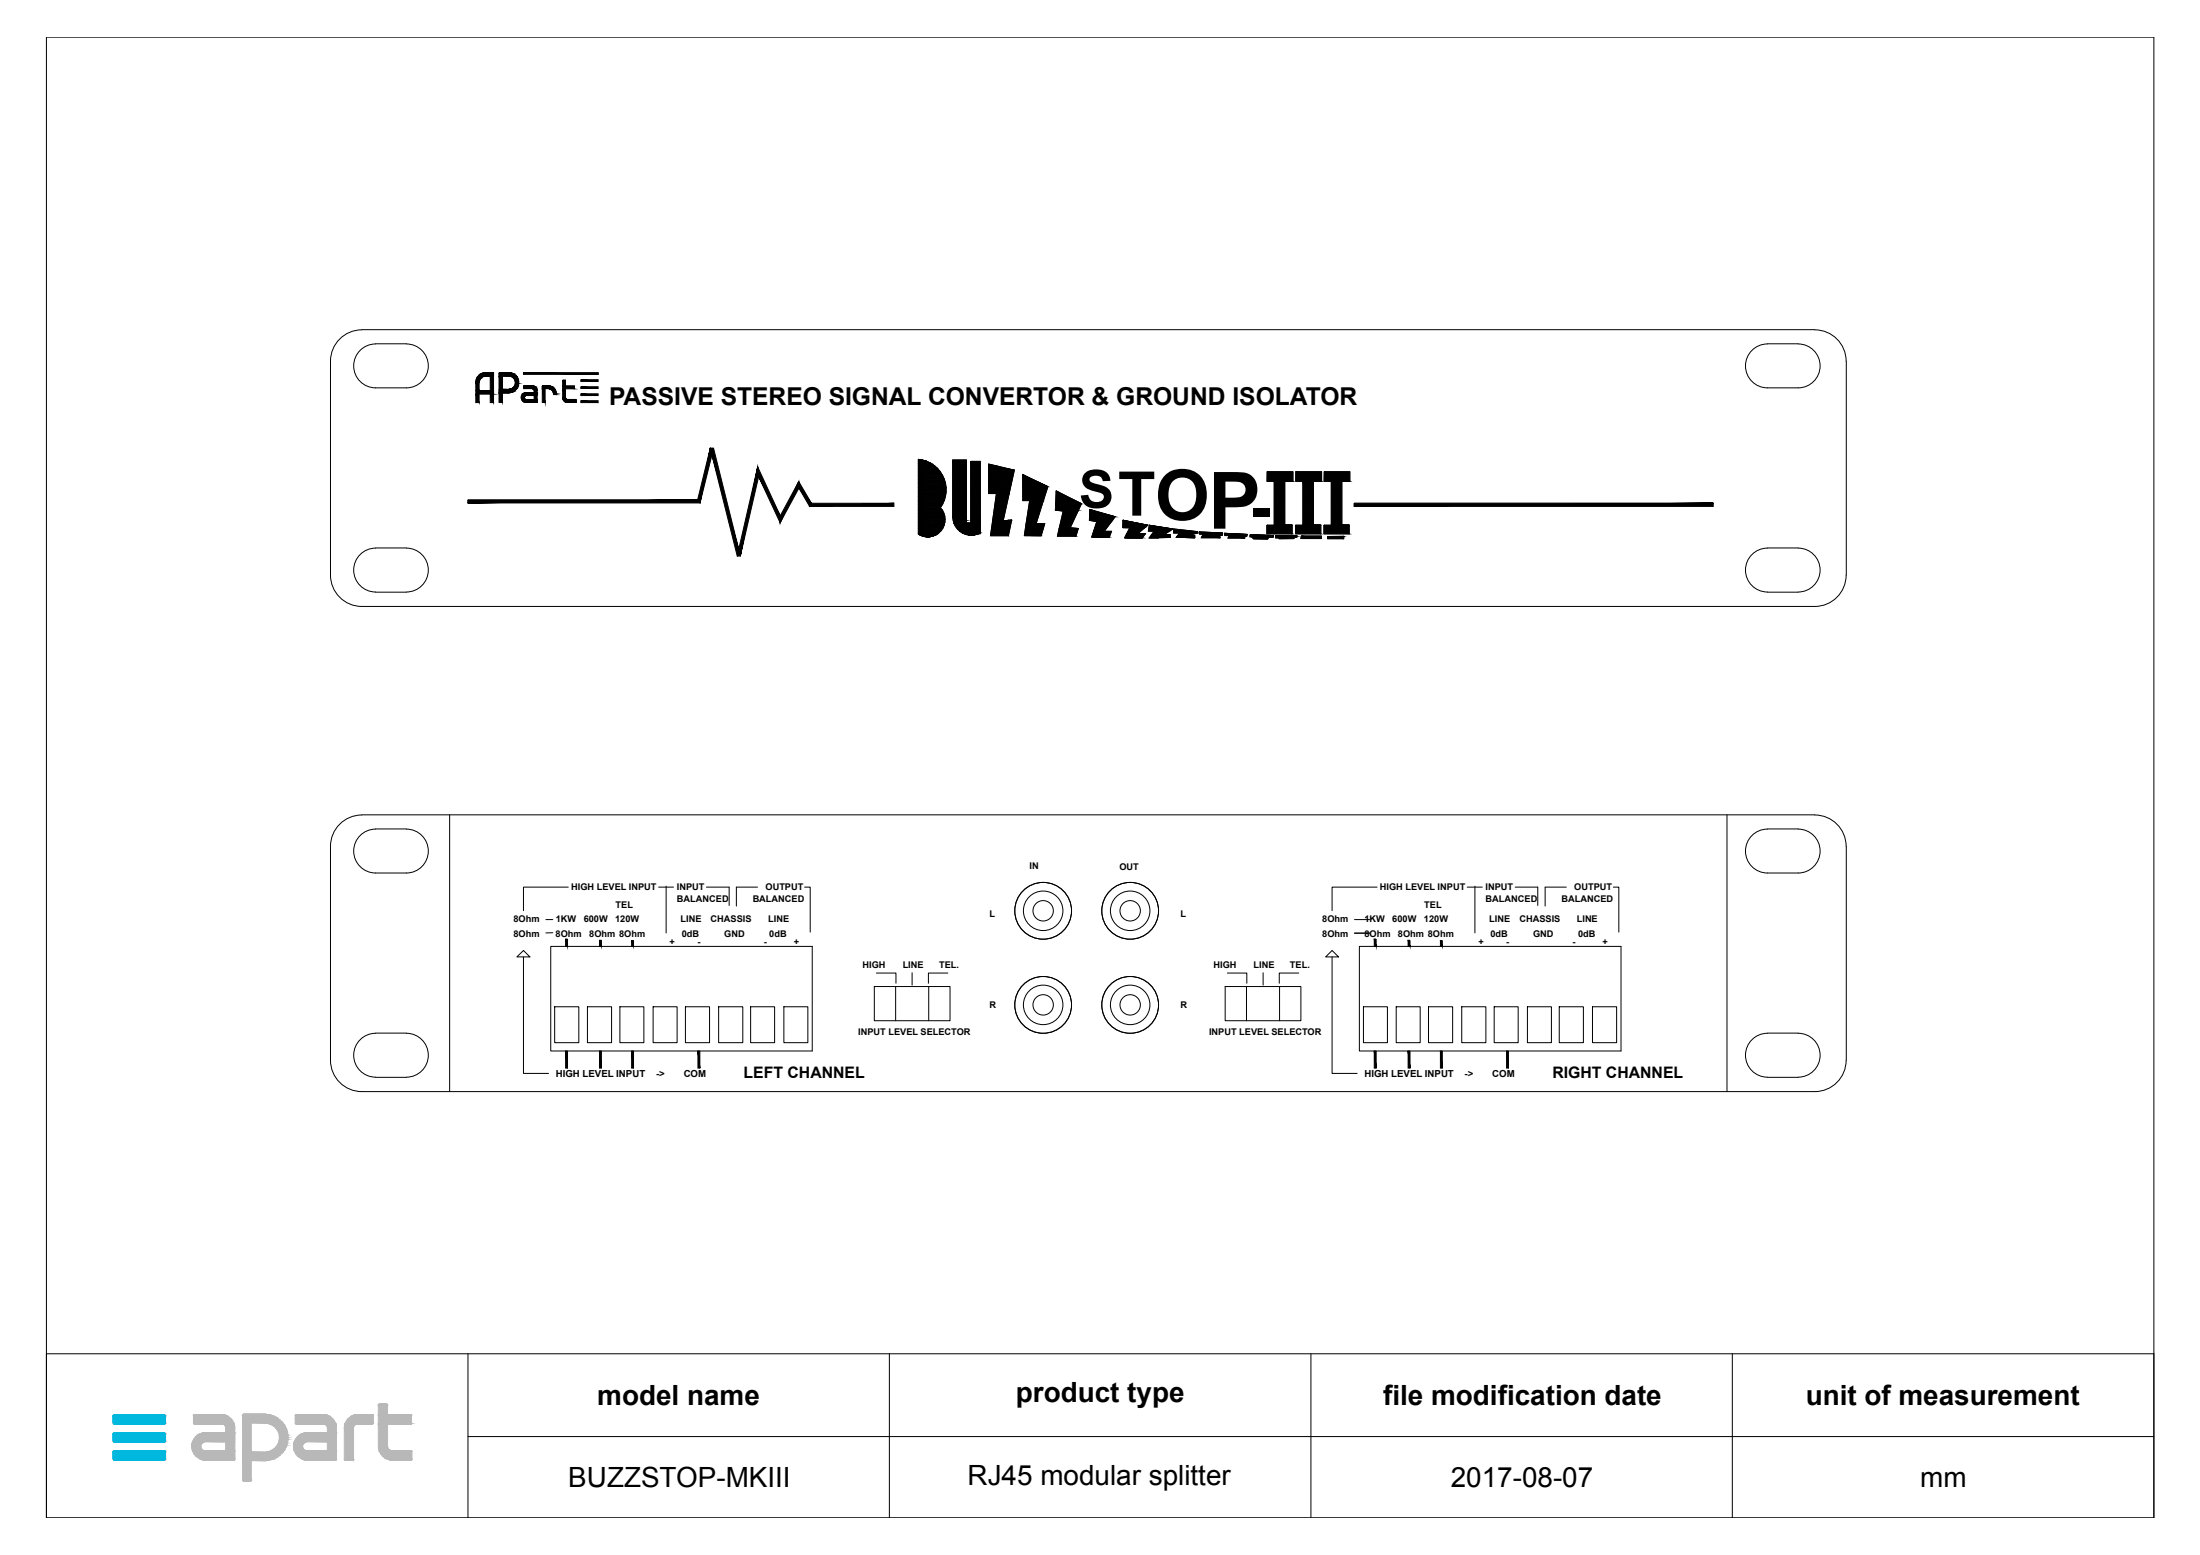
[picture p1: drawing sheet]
<svg xmlns="http://www.w3.org/2000/svg" width="297mm" height="210mm" viewBox="0 0 297 210" stroke-linecap="round" stroke-linejoin="round" font-family="sans-serif">
<g fill="none" stroke="#000" stroke-width=".14">
<path d="M6.3 5h284.5v199.9h-284.5zM48.9 44.5a4.2 4.2 0 0 0-4.3 4.3v28.8a4.2 4.2 0 0 0 4.3 4.3h196.1a4.2 4.2 0 0 0 4.3-4.3v-28.8a4.3 4.3 0 0 0-4.3-4.3M48.9 44.5h196.1M48.9 47.1l.5-.4 1.3-.3h4.2a2.96 2.96 0 0 1 2.9 3 2.96 2.96 0 0 1-2.9 3h-4.2a2.96 2.96 0 0 1-2.8-2 2.96 2.96 0 0 1 1-3.3zM236.8 47.1l.5-.4 1.3-.3h4.2a2.96 2.96 0 0 1 2.9 3 2.96 2.96 0 0 1-2.9 3h-4.2a2.96 2.96 0 0 1-2.8-2 2.96 2.96 0 0 1 1-3.3zM50.7 74a2.97 2.97 0 0 0-2.9 3 2.97 2.97 0 0 0 2.9 2.9h4.2a2.96 2.96 0 0 0 2.9-2.9 2.96 2.96 0 0 0-2.9-3M50.7 74h4.2M127 68.5a2.33 2.33 0 0 1 .1 3.1 2.33 2.33 0 0 1-3.1 .5M127 68.5a4.1 4.1 0 0 0-3-6.5v10.1M128.6 69.8v-7.7h1.9v8.5h.6v-8.3h1.3v9.6a2.49 2.49 0 0 1-3.7-2.1M133.5 62.6l3.5 .9-1.6 6.8 1.2-.1-.5 2.1h-2.4l.8-5.7h-1zM138.1 64.1l3.4 1.6-1.6 5h1.2l-.5 1.6h-2.3l.7-4.7h-.9z"/>
<path d="M142.6 66.3l3.4 1.7-1.5 3.3h1.1l-.3 1.1h-2.5l.8-3.4-1.1-.1zM147.1 68.8l3.5 1-1.5 1.9h1l-.3 .8h-2.4l.7-2.1-1-.2zM151.6 70.2l3.4 .7-1.3 1.1h.9l-.4 .6h-2.3l.7-1.4h-1zM155.2 70.9l3.2 .5-1.2 .8h.8v.3l-2.8 .1 .6-.9h-.8zM158.5 71.4l3.2 .4v.2l-1.2 .3h.8v.3l-2.5-.1 .5-.5h-.8zM161.9 71.8l3.2 .2v.2l-.9 .1 .5 .1v.2h-2.5l.3-.5h-.6zM165.3 72l3.1 .1-.1 .3h-.2v.2h-2.3l.1-.3h-.5zM168.8 72.2l3.1 .1v.2h-.6l-.1 .3-2-.1-.2-.2h-.2zM171.1 63.7h3.5v1.3h-1.1v5.9h1v1.2h-3.4v-1.2h.9v-5.9h-.9zM172.3 72.3h2.8v.2l-.4 .1v.1h-2v-.1h-.5zM175 63.7h3.4v1.3h-1.1v5.9h1v1.2h-3.4v-1.2h1v-5.9h-1zM175.7 72.4h2.7v.3h-2.8z"/>
<path d="M178.8 63.7h3.4v1.3h-1v5.9h1v1.2h-3.4v-1.2h.9v-5.9h-.9zM179.2 72.4h2.2v.3h-2.2zM238.6 74a2.97 2.97 0 0 0-2.9 3 2.97 2.97 0 0 0 2.9 2.9h4.2a2.96 2.96 0 0 0 2.9-2.9 2.96 2.96 0 0 0-2.9-3M238.6 74h4.2M46.1 111a4.4 4.4 0 0 1 2.8-1h196.1a4.3 4.3 0 0 1 4.3 4.2v28.9a4.2 4.2 0 0 1-4.3 4.3h-196.1a4.2 4.2 0 0 1-4.3-4.3v-28.9a4.2 4.2 0 0 1 1.5-3.2zM50.7 111.9a2.96 2.96 0 0 0-2.9 3 2.96 2.96 0 0 0 2.9 2.9h4.2a2.96 2.96 0 0 0 2.9-2.9 2.96 2.96 0 0 0-2.9-3M50.7 111.9h4.2M60.7 110v37.4M76.7 119.7h-6v3.2M88.9 119.7h2M89.9 119.6v6.3M95.4 119.7h3v2.5"/>
<path d="M102.3 119.7h-2.9v2.6M108.6 119.7h.8v6.1M185.9 119.7h-6v3.2M198.1 119.7h2M199.1 119.6v6.3M204.6 119.7h3v2.5M211.5 119.7h-2.9v2.6M217.8 119.7h.8v6.1M233.2 110v37.4M238.6 111.9a2.96 2.96 0 0 0-2.9 3 2.96 2.96 0 0 0 2.9 2.9h4.2a2.96 2.96 0 0 0 2.9-2.9 2.96 2.96 0 0 0-2.9-3M238.6 111.9h4.2M50.7 139.5a2.97 2.97 0 0 0-2.9 3 2.97 2.97 0 0 0 2.9 2.9h4.2a2.96 2.96 0 0 0 2.9-3 2.96 2.96 0 0 0-2.9-2.9"/>
<path d="M50.7 139.5h4.2M69.8 129.2l.9-.9 .8 .9zM70.7 129.2v15.7h3.4M73.7 124.1h.9M74.4 127.8h35.3v14.1h-35.3zM74.6 125.9h-.9M74.9 135.9h3.2v4.8h-3.2zM79.3 135.9h3.3v4.8h-3.3zM83.7 135.9h3.2v4.8h-3.2zM88.2 135.9h3.2v4.8h-3.2zM92.5 135.9h3.3v4.8h-3.3zM97 135.9h3.3v4.8h-3.3z"/>
<path d="M101.3 135.9h3.3v4.8h-3.3zM105.8 135.9h3.3v4.8h-3.3zM118 133.2h10.3v4.6h-10.3zM118.3 131.3h2.7v1.4M120.9 133.2v4.6M123.2 131.3v1.7M125.4 133.2v4.6M128 131.3h-2.6v1.4M165.4 133.2h10.2v4.6h-10.2zM165.7 131.3h2.6v1.4M168.3 133.2v4.6M170.5 131.3v1.7"/>
<path d="M172.8 133.2v4.6M175.3 131.3h-2.6v1.4M179 129.2l.9-.9 .8 .9zM179.9 129.2v15.7h3.3M182.9 124.1h2M182.9 126h2M183.5 127.8h35.4v14.1h-35.4zM184.1 135.9h3.2v4.8h-3.2zM188.5 135.9h3.3v4.8h-3.3zM192.9 135.9h3.2v4.8h-3.2zM197.4 135.9h3.2v4.8h-3.2zM201.7 135.9h3.3v4.8h-3.3z"/>
<path d="M206.2 135.9h3.3v4.8h-3.3zM210.5 135.9h3.3v4.8h-3.3zM215 135.9h3.3v4.8h-3.3zM238.6 139.5a2.97 2.97 0 0 0-2.9 3 2.97 2.97 0 0 0 2.9 2.9h4.2a2.96 2.96 0 0 0 2.9-3 2.96 2.96 0 0 0-2.9-2.9M238.6 139.5h4.2M6.3 182.7h284.5v22.2h-284.5zM63.2 193.9h227.6M63.2 182.7v22.2M120.1 182.7v22.2M177 182.7v22.2M233.9 182.7v22.2"/>
<circle cx="140.8" cy="135.6" r="3.8"/>
<circle cx="140.8" cy="122.9" r="3.8"/>
<circle cx="140.8" cy="122.9" r="2.67"/>
<circle cx="140.8" cy="135.6" r="2.67"/>
<circle cx="140.8" cy="135.6" r="1.38"/>
<circle cx="140.8" cy="122.9" r="1.38"/>
<circle cx="152.6" cy="135.6" r="3.8"/>
<circle cx="152.6" cy="122.9" r="3.8"/>
<circle cx="152.6" cy="122.9" r="2.67"/>
<circle cx="152.6" cy="135.6" r="2.67"/>
<circle cx="152.6" cy="135.6" r="1.38"/>
<circle cx="152.6" cy="122.9" r="1.38"/>
</g>
<g fill="#000" stroke="#000" stroke-width=".14">
<path d="M64.2 51.5h.5zM64.2 51.5l.5 .1zM64.2 51.6l.5 .1h-.5zM64.2 51.6h.5v.1zM64.2 51.7l.5 1h-.5zM64.2 51.7h.5v1zM64.2 52.7l2.4 .5h-2.4zM64.2 52.7h2.4v.5zM64.2 53.2l.5 1.1h-.5zM64.2 53.2h.5v1.1zM64.3 51.4h.4zM64.3 51.4l.4 .1h-.5z"/>
<path d="M64.3 51.4h.4v.1zM64.3 51.3l.4 .1h-.4zM64.3 51.3h.5l-.1 .1zM64.3 51.2l.5 .1zM64.3 51.3h.5zM64.3 51.2h.5zM64.3 51.1l.5 .1zM64.3 51.1h.6zM64.4 51.1h.5zM64.4 51h.5zM64.4 51h.6zM64.4 51l.5 .1z"/>
<path d="M64.5 50.9h.6zM64.5 50.9l.5 .1zM64.5 50.9h.7zM64.5 50.8h.8zM64.5 50.8h.9zM64.5 50.8l.7 .1zM64.6 50.8h.9zM64.6 50.8h1zM64.6 50.8h1.3zM64.6 50.8h1.6zM64.6 50.7l2 .1h-2zM64.6 50.7l2 .1z"/>
<path d="M64.7 50.6l1.9 .1h-2zM64.7 50.6h1.9v.1zM64.7 50.6l.1-.1 1.8 .1zM64.8 50.5h1.8v.1zM64.8 50.5h1.8zM64.9 50.5h1.7zM65 50.4l1.6 .1zM65 50.4h1.6zM65.2 50.4h1.4zM65.3 50.3l1.3 .1zM65.3 50.3h1.3zM65.4 50.3h1.2z"/>
<path d="M65.6 50.3h1zM66.2 50.8l.4 1.9h-.4zM66.2 50.8h.4v1.9zM66.2 53.2l.4 1.1h-.4zM66.2 53.2h.4v1.1zM67.4 50.3h1.4zM67.4 50.3h1.6zM67.4 50.3l1.7 .1zM67.4 50.4h1.8zM67.4 50.4h1.9zM67.4 50.4l2.1 .1h-2.1zM67.4 50.4h1.9l.2 .1z"/>
<path d="M67.4 50.5l2.1 .1zM67.4 50.6l2.2 .1h-2.2zM67.4 50.6h2.1l.1 .1zM67.4 50.7l2.3 .1zM67.4 50.8l.4 1.7h-.4zM67.4 50.8h.4v1.7zM67.4 52.5l2.2 .1zM67.4 52.5h2.3zM67.4 52.6l2.1 .1h-2.1zM67.4 52.6h2.2l-.1 .1zM67.4 52.7l2.1 .1h-2.1zM67.4 52.7h2.1v.1z"/>
<path d="M67.4 52.8l1.9 .1zM67.4 52.8h2.1zM67.4 52.9h1.8zM67.4 52.9h1.9zM67.4 52.9h1.7zM67.4 52.9l1.6 .1zM67.4 53h1.4zM67.4 53h1.6zM67.4 53h1.3zM67.4 53l.4 1.3h-.4zM67.4 53h.4v1.3zM68.7 50.8h1z"/>
<path d="M68.8 50.8h.9zM68.7 52.5h1zM68.8 52.5h.9zM68.9 50.8h.8zM68.9 52.5h.8zM69 50.8h.8zM69 52.5h.7zM69 50.8l.8 .1zM69.1 50.9h.7zM69.1 52.4h.7zM69.2 50.9h.6zM69.2 52.4h.6z"/>
<path d="M69.2 50.9l.7 .1zM69.3 51h.6zM69.3 52.4h.6zM69.3 52.3l.6 .1zM69.3 52.3h.6zM69.3 51l.6 .1zM69.4 51.1h.5zM69.4 52.2h.5zM69.4 51.1l.5 .1zM69.4 51.2h.6zM69.5 51.2l.5 .1zM69.5 51.3h.5z"/>
<path d="M69.5 52.1h.5zM69.5 52.1l.4 .1h-.5zM69.5 52.1h.5l-.1 .1zM69.5 51.3l.5 .1h-.5zM69.5 51.3h.5v.1zM69.5 52l.5 .1h-.5zM69.5 52l.5 .1zM69.5 51.4h.5zM69.5 51.4l.5 .1zM69.5 51.9h.5zM69.5 51.9l.5 .1zM69.6 51.5h.4z"/>
<path d="M69.6 51.5l.4 .1zM69.6 51.8h.4zM69.6 51.8l.4 .1h-.5zM69.6 51.8h.4v.1zM69.6 51.6l.4 .1h-.4zM69.6 51.6h.4v.1zM69.6 51.7l.4 .1h-.4zM69.6 51.7h.4v.1zM70.4 53.6h.4zM70.4 53.6l.4 .1zM70.4 53.7h.4zM70.4 53.7l.4 .1z"/>
<path d="M70.4 53.5h.4zM70.4 53.5l.4 .1zM70.4 53.8h.4zM70.4 53.8l.4 .1zM70.4 53.4h.5zM70.4 53.4h.6zM70.4 53.4l.4 .1zM70.4 53.9h.4zM70.4 53.9h.5zM70.4 53.4h.7zM70.4 53.9h.6zM70.4 53.9l2.1 .1z"/>
<path d="M70.5 53.3l2 .1zM70.5 54h2zM70.5 53.3h2zM70.5 54l2 .1zM70.5 54.1h2zM70.6 53.2l1.9 .1h-2zM70.6 53.2l1.9 .1zM70.6 54.1l1.9 .1zM70.6 53.2h1.9zM70.6 54.2h1.9zM70.7 53.1l1.8 .1zM70.7 50.3l10.1 .2h-10.1z"/>
<path d="M70.7 50.3h10.1v.2zM70.7 54.2h1.8zM70.7 52.1h1.3zM70.7 52.1h1.4zM70.7 52.1l1.5 .1zM70.7 52.2h1.5zM70.7 52.2h1.6zM70.7 52.2l1.6 .1zM70.7 52.3h1.7zM70.7 52.3l1.7 .1zM70.7 52.4h1.7zM70.7 52.4l1.8 .1z"/>
<path d="M70.7 53.1h1.8zM70.7 54.2l1.8 .1zM70.8 53.1h1.7zM70.8 54.3h1.7zM70.8 53l1.7 .1zM70.8 53h1.7zM70.9 53h1.6zM70.9 54.3h1.6zM71 53h1.5zM71 54.3h1.5zM71.9 52.5h.6zM72 52.5h.5z"/>
<path d="M72.1 52.5l.4 .1zM72.1 52.6h.4zM72.1 52.6l.4 .1zM72.1 52.7h.4zM72.1 52.7l.4 .3h-.4zM72.1 52.7h.4v.3zM72.1 53.4l.4 .5h-.4zM72.1 53.4h.4v.5zM73.2 52.1h.9zM73.2 52.1h1zM73.2 52.1h1.1zM73.2 52.1l1.2 .1z"/>
<path d="M73.2 52.2h1.4zM73.2 52.2l1.4 .1zM73.2 52.3h1.5zM73.2 52.3l1.6 .1zM73.2 52.4l1.6 .1zM73.2 52.5l.4 1.8h-.4zM73.2 52.5h.4v1.8zM74.1 52.5h.7zM74.2 52.5h.7zM74.3 52.5h.6zM74.4 52.5l.5 .1zM74.4 52.6h.6z"/>
<path d="M74.5 52.6l.5 .1zM74.5 52.7h.5zM74.6 52.7l.4 .1zM74.6 52.8h.4zM74.6 52.8l.5 .1zM74.7 52.9h.4zM74.7 52.9l.4 .1zM74.7 53l.4 .1h-.4zM74.7 53h.4v.1zM74.7 53.1l.4 .1zM74.7 53.2h.4zM74.7 53.2l.4 .1h-.4z"/>
<path d="M74.7 53.2h.4v.1zM76 51.3l.4 .8h-.4zM76 51.3h.4v.8zM76 52.1l1.6 .4h-1.6zM76 52.1h1.6v.4zM76 52.5l.4 1.1h-.4zM76 52.5h.4v1.1zM76 53.6l.4 .1zM76 53.7h.4zM76 53.7l.4 .1zM76 53.8h.4zM76 53.8l.4 .1z"/>
<path d="M76 53.9h.5zM76 53.9h.6zM76 53.9l1.8 .1zM76 54h1.8zM76.1 54l1.7 .1zM76.1 54.1h1.7zM76.2 54.1l1.6 .1zM76.2 54.2h1.6zM76.3 54.2l1.5 .1zM76.4 54.3h1.4zM76.5 54.3h1.3zM78.4 51.3l2.4 .2h-2.4z"/>
<path d="M78.4 51.3h2.4v.2zM78.4 52.2l2.4 .2h-2.4zM78.4 52.2h2.4v.2zM78.4 53.2l2.4 .2h-2.4zM78.4 53.2h2.4v.2zM78.4 54.1l2.4 .2h-2.4zM78.4 54.1h2.4v.2zM124 62l.6 .1h-.6zM124 62.1l1.1 .2h-1.1zM124 62.1h.6l.5 .2zM124 62.3l1.6 .2h-1.6zM124 62.3h1.1l.5 .2z"/>
<path d="M124 62.5l2.1 .3h-2.1zM124 62.5h1.6l.5 .3zM124 62.8l2.6 .4h-2.6zM124 62.8h2.1l.5 .4zM124 63.2l2.9 .5h-2.9zM124 63.2h2.6l.3 .5zM124 63.7l3.2 .4h-3.2zM124 63.7h2.9l.3 .4zM124 64.1l3.5 .6h-3.5zM124 64.1h3.2l.3 .6zM124 64.7l3.7 .5h-3.7zM124 64.7h3.5l.2 .5z"/>
<path d="M124 65.2l3.7 .6h-3.7zM124 65.2h3.7v.6zM124 65.8l3.7 .6h-3.7zM124 65.8h3.7v.6zM124 66.4l3.7 .6h-3.7zM124 66.4h3.7v.6zM124 67l3.5 .5h-3.5zM124 67h3.7l-.2 .5zM124 67.5l3.3 .5h-3.3zM124 67.5h3.5l-.2 .5zM124 68l3 .5h-3zM124 68h3.3l-.3 .5z"/>
<path d="M124 68.5l3.2 .4h-3.2zM124 68.5h3l.2 .4zM124 68.9l3.4 .3h-3.4zM124 68.9h3.2l.2 .3zM124 69.2l3.6 .4h-3.6zM124 69.2h3.4l.2 .4zM124 69.6l3.6 .5h-3.6zM124 69.6h3.6v.5zM124 70.1l3.6 .4h-3.6zM124 70.1h3.6v.4zM124 70.5l3.5 .4h-3.5zM124 70.5h3.6l-.1 .4z"/>
<path d="M124 70.9l3.3 .4h-3.3zM124 70.9h3.5l-.2 .4zM124 71.3l3.1 .3h-3.1zM124 71.3h3.3l-.2 .3zM124 71.6l2.7 .3h-2.7zM124 71.6h3.1l-.4 .3zM124 71.9l2.5 .2h-2.5zM124 71.9h2.7l-.2 .2zM124 72.1l2.4 .1h-2.3zM124 72.1h2.5l-.1 .1zM124.1 72.2l2 .1h-1.7zM124.1 72.2h2.3l-.3 .1z"/>
<path d="M124.4 72.3l1.6 .1zM124.4 72.3h1.7zM124.5 72.4h1.2zM124.5 72.4h1.5zM124.8 72.4l.8 .1zM124.8 72.4h.9zM125 72.5h.5zM125 72.5h.6zM125.1 72.5h.4zM128.6 62.1l1.9 7.7h-1.9zM128.6 62.1h1.9v7.7zM128.6 69.8l1.9 .4h-1.8z"/>
<path d="M128.6 69.8h1.9v.4zM128.7 70.2l1.8 .4h-1.7zM128.7 70.2h1.8v.4zM128.8 70.6l3.6 .1zM128.8 70.7l3.6 .3h-3.4zM128.8 70.7h3.6v.3zM129 71l3.4 .4h-3.2zM129 71h3.4v.4zM129.2 71.4l3.2 .3h-2.9zM129.2 71.4h3.2v.3zM129.5 71.7l2.9 .2h-2.5zM129.5 71.7h2.9v.2z"/>
<path d="M129.9 71.9h2.5zM129.9 71.9l2.1 .2h-1.7zM129.9 71.9h2.5l-.4 .2zM130.3 72.1h1.7zM130.3 72.1l1.3 .1zM130.3 72.1h1.7l-.4 .1zM130.7 72.2h.9zM131.1 62.3l1.3 8.3h-1.3zM131.1 62.3h1.3v8.3zM133.5 62.6l.8 .2h-.8zM133.5 62.8l3.5 .7h-3.5zM133.5 62.8h.8l2.7 .7z"/>
<path d="M133.5 63.5l2.8 3.1h-2.8zM133.5 63.5h3.5l-.7 3.1zM134 70.2l1.4 .1zM134 70.3l2.1 2h-2.4zM134 70.3h2.6l-.5 2zM134.5 66.6l.9 3.6h-1.4zM134.5 66.6h1.8l-.9 3.6zM135.4 70.3h1.2zM136.1 70.2h.5zM136.5 70.2h.1zM138.1 64.1h.2h-.2zM138.1 64.1l3.4 1.6h-3.4z"/>
<path d="M138.1 64.1h.2l3.2 1.6zM138.1 65.7l2.8 1.9h-2.8zM138.1 65.7h3.4l-.6 1.9zM138.3 72.3h2.3zM138.5 70.7l2.1 1.6h-2.3zM138.5 70.7h2.6l-.5 1.6zM139 67.6l.9 3.1h-1.4zM139 67.6h1.9l-1 3.1zM139.2 72.3h1.4zM142.5 68.9l3 .1h-1.9zM142.5 68.9h3.1l-.1 .1zM142.5 68l3.1 .9h-3.1z"/>
<path d="M142.5 68h3.5l-.4 .9zM142.6 66.3l.2 .1h-.2zM142.6 66.4l3.4 1.6h-3.5zM142.6 66.4h.2l3.2 1.6zM143 71.3l2.3 1.1h-2.5zM143 71.3h2.6l-.3 1.1zM143 71.3h2.6h-2.6zM143 71.3h2.6zM143.6 69l.9 2.3h-1.5zM143.6 69h1.9l-1 2.3zM147.1 70.2l3 .2h-2zM147.1 70.2h3.1l-.1 .2z"/>
<path d="M147.1 69.8l3.1 .4h-3.1zM147.1 69.8h3.5l-.4 .4zM147.1 68.8l.3 .1h-.3zM147.1 68.9l3.5 .9h-3.5zM147.1 68.9h.3l3.2 .9zM147.4 72.5h2.4zM147.7 71.7l2.1 .8h-2.4zM147.7 71.7h2.4l-.3 .8zM148 72.5h1.8zM148.1 70.4l1 1.3h-1.4zM148.1 70.4h2l-1 1.3zM151.6 70.9l3 .3h-3z"/>
<path d="M151.6 70.9h3.4l-.4 .3zM151.6 71.2h2.9zM151.6 71.2h3zM151.6 70.2h.1zM151.6 70.2l3.4 .7h-3.4zM151.6 70.2l3.4 .7zM151.9 72.6h2.3zM152.1 72.6h2.1zM152.1 72l2.1 .6h-2.3zM152.1 72h2.5l-.4 .6zM152.1 72h2.5zM152.6 71.2l1.1 .8h-1.6z"/>
<path d="M152.6 71.2h1.9l-.8 .8zM155.1 71.4l2.8 .3h-2.9zM155.1 71.4h3.3l-.5 .3zM155.2 70.9h.1zM155.2 70.9l3.2 .5h-3.3zM155.2 70.9l3.2 .5zM155.2 72.6h1.2zM155.2 72.5l1.2 .1zM155.2 72.5h2.8zM155.5 72.2l2.5 .3h-2.8zM155.5 72.2h2.5v.3zM155.8 71.7l1.4 .5h-1.7z"/>
<path d="M155.8 71.7h2.1l-.7 .5zM158.5 71.8l3.2 .2h-3.2zM158.5 71.8h3.2v.2zM158.5 71.4l2.1 .2h-2.1zM158.5 71.6l3.2 .2h-3.2zM158.5 71.6h2.1l1.1 .2zM158.8 72.5l2.5 .1zM159 72.3l2.3 .2h-2.5zM159 72.3h2.3v.2zM159.3 72l1.2 .3h-1.5zM159.3 72h2.4l-1.2 .3zM161.9 71.8l2.7 .1h-2.7z"/>
<path d="M161.9 71.9l3.2 .1zM161.9 72l3.2 .1h-3.2zM161.9 72h3.2v.1zM162.3 72.4l2.4 .2h-2.5zM162.3 72.4h2.4v.2zM162.4 72.3l2.3 .1h-2.4zM162.4 72.3h1.8l.5 .1zM162.4 72.2l1.8 .1h-1.8zM162.4 72.2h2.7l-.9 .1zM162.5 72.1l2.6 .1h-2.7zM162.5 72.1h2.6v.1zM165.3 72h.6z"/>
<path d="M165.3 72l3.1 .1h-3zM165.3 72l3.1 .1zM165.4 72.1l2.9 .2h-2.9zM165.4 72.1h3l-.1 .2zM165.9 72.4l2.2 .2h-2.3zM165.9 72.4h2.2v.2zM165.9 72.3l2.4 .1h-2.4zM165.9 72.3h2.4v.1zM168.8 72.3l3.1 .2h-3.1zM168.8 72.3h3.1v.2zM168.8 72.2l3.1 .1h-3.1zM168.8 72.2l3.1 .1z"/>
<path d="M168.8 72.2h.2zM169 72.5h2.9zM169 72.5h2.3zM169.1 72.5l2.1 .2h-2zM169.1 72.5h2.2l-.1 .2zM169.2 72.7h2zM171.1 70.9l3.4 1.2h-3.4zM171.1 70.9h3.4v1.2zM171.1 63.7l3.5 1.3h-3.5zM171.1 63.7h3.5v1.3zM172 65h2.6zM172 65l1.5 5.9h-1.5z"/>
<path d="M172 65h1.5v5.9zM172 70.9h2.5zM172.2 72.6h2.5zM172.2 72.5l2.5 .1h-2.5zM172.2 72.5h2.9l-.4 .1zM172.3 72.3l2.8 .2h-2.9zM172.3 72.3h2.8v.2zM172.7 72.7h2zM172.7 72.6l2 .1h-2zM172.7 72.6h2v.1zM174.9 70.9l3.4 1.2h-3.4zM174.9 70.9h3.4v1.2z"/>
<path d="M175 63.7l3.4 1.3h-3.5zM175 63.7h3.4v1.3zM175.7 72.4l2.7 .3h-2.8zM175.7 72.4h2.7v.3zM175.9 65h2.5zM175.9 65l1.4 5.9h-1.4zM175.9 65h1.4v5.9zM175.9 70.9h2.4zM178.8 70.9l3.4 1.2h-3.4zM178.8 70.9h3.4v1.2zM178.8 63.7l3.4 1.3h-3.4zM178.8 63.7h3.4v1.3z"/>
<path d="M179.2 72.4l2.2 .3h-2.2zM179.2 72.4h2.2v.3zM179.7 65h2.5zM179.7 65l1.5 5.9h-1.5zM179.7 65h1.5v5.9zM179.7 70.9h2.5zM179.2 72.4h2.2z"/>
<path d="M63.2 67.5v.4l31-.4zM63.2 67.9l31-.4 .3 .4z"/>
<path d="M95.9 60.5l-1.7 7 .3 .4zM95.9 60.5l.4 .1-1.8 7.3z"/>
<path d="M95.9 60.6l4.1 14.4-3.7-14.5zM95.9 60.6l4.1 14.4-.5 .1z"/>
<path d="M102.3 63l-2.8 12 .5 .1zM102.3 63l.1 1.3-2.4 10.8z"/>
<path d="M102.3 63l.1 1.3 2.9 5.3zM102.4 64.3l2.9 5.3v1z"/>
<path d="M107.8 65l-2.5 4.6v1zM107.8 65l.1 .9-2.6 4.7z"/>
<path d="M107.8 65l.1 .9 1.7 2zM107.9 65.9l1.7 2-.3 .5z"/>
<path d="M109.6 67.9l-.3 .5 11.4-.5zM109.3 68.4l11.4-.5v.5z"/>
<path d="M182.8 67.9v.5l48.5-.5zM182.8 68.4l48.5-.5v.5z"/>
<path d="M76.4 126.8l.2 1v-1zM76.4 126.8l.2 1h-.2z"/>
<path d="M80.9 126.9l.3 .9v-.9zM80.9 126.9l.3 .9h-.3z"/>
<path d="M85.3 127l.2 .8v-.8zM85.3 127l.2 .8h-.2z"/>
<path d="M185.5 126.8l.3 1v-1zM185.5 126.8l.3 1h-.3z"/>
<path d="M190.1 126.9l.3 .9v-.9zM190.1 126.9l.3 .9h-.3z"/>
<path d="M194.5 127l.2 .8v-.8zM194.5 127l.2 .8h-.2z"/>
<path d="M76.4 141.9l.2 2.3v-2.3zM76.4 141.9l.2 2.3h-.2z"/>
<path d="M80.9 141.9l.3 2.3v-2.3zM80.9 141.9l.3 2.3h-.3z"/>
<path d="M85.3 141.9l.2 2.3v-2.3zM85.3 141.9l.2 2.3h-.2z"/>
<path d="M94.2 141.9l.3 2.3v-2.3zM94.2 141.9l.3 2.3h-.3z"/>
<path d="M185.5 141.9l.3 2.3v-2.3zM185.5 141.9l.3 2.3h-.3z"/>
<path d="M190.1 141.9l.3 2.3v-2.3zM190.1 141.9l.3 2.3h-.3z"/>
<path d="M194.5 141.9l.2 2.3v-2.3zM194.5 141.9l.2 2.3h-.2z"/>
<path d="M203.4 141.9l.3 2.3v-2.3zM203.4 141.9l.3 2.3h-.3z"/>
</g>
<g fill="#00b8de" stroke="#00b8de" stroke-width=".14">
<path d="M15.5 191h6.6z"/>
<path d="M15.4 191h6.8z"/>
<path d="M15.5 191h6.7z"/>
<path d="M15.3 191h6.9z"/>
<path d="M15.3 191l7 .1z"/>
<path d="M15.3 191.1h7z"/>
<path d="M15.3 191.1l7.1 .1z"/>
<path d="M15.2 191.2h7.2z"/>
<path d="M15.2 191.2l7.2 .8h-7.2z"/>
<path d="M15.2 191.2h7.2v.8z"/>
<path d="M15.2 192h7.2z"/>
<path d="M15.2 192l7.1 .1z"/>
<path d="M15.3 192.1h7z"/>
<path d="M15.3 192.1l7 .1z"/>
<path d="M15.3 192.2h6.9z"/>
<path d="M15.3 192.2h7z"/>
<path d="M15.4 192.2l6.8 .1z"/>
<path d="M15.4 192.2h6.8z"/>
<path d="M15.4 192.3h6.7z"/>
<path d="M15.4 192.3h6.8z"/>
<path d="M15.5 192.3h6.6z"/>
<path d="M15.5 193.4h6.6z"/>
<path d="M15.4 193.4h6.8z"/>
<path d="M15.5 193.4h6.7z"/>
<path d="M15.3 193.5h6.9z"/>
<path d="M15.4 193.4l6.8 .1z"/>
<path d="M15.3 193.5h7z"/>
<path d="M15.3 193.5l7 .1z"/>
<path d="M15.3 193.6h7.1z"/>
<path d="M15.2 193.6l7.2 .1z"/>
<path d="M15.2 193.7l7.2 .7h-7.2z"/>
<path d="M15.2 193.7h7.2v.7z"/>
<path d="M15.2 194.4l7.2 .1z"/>
<path d="M15.2 194.5h7.1z"/>
<path d="M15.2 194.5h7.2z"/>
<path d="M15.3 194.5l7 .1z"/>
<path d="M15.3 194.5h7z"/>
<path d="M15.3 194.6h7z"/>
<path d="M15.3 194.6h6.9z"/>
<path d="M15.3 194.6l6.9 .1z"/>
<path d="M15.4 194.7h6.8z"/>
<path d="M15.4 194.7h6.7z"/>
<path d="M15.5 194.7h6.6z"/>
<path d="M15.5 195.8h6.6z"/>
<path d="M15.4 195.8h6.8z"/>
<path d="M15.5 195.8h6.7z"/>
<path d="M15.3 195.9h6.9z"/>
<path d="M15.4 195.8l6.8 .1z"/>
<path d="M15.3 195.9h7z"/>
<path d="M15.3 195.9l7 .1z"/>
<path d="M15.3 196h7.1z"/>
<path d="M15.2 196l7.2 .1z"/>
<path d="M15.2 196.1l7.2 .7h-7.2z"/>
<path d="M15.2 196.1h7.2v.7z"/>
<path d="M15.2 196.8l7.2 .1z"/>
<path d="M15.2 196.9h7.1z"/>
<path d="M15.2 196.9h7.2z"/>
<path d="M15.3 196.9l7 .1z"/>
<path d="M15.3 196.9h7z"/>
<path d="M15.3 197h7z"/>
<path d="M15.3 197l6.9 .1z"/>
<path d="M15.3 197.1h6.9z"/>
<path d="M15.4 197.1h6.8z"/>
<path d="M15.4 197.1h6.7z"/>
<path d="M15.5 197.1h6.6z"/>
</g>
<g fill="#b8b8b8" stroke="#b8b8b8" stroke-width=".14">
<path d="M51.2 189.6h1z"/>
<path d="M51.2 189.6h1.1z"/>
<path d="M51.1 189.6h1.2z"/>
<path d="M51.1 189.6l1.2 .1z"/>
<path d="M51.1 189.7h1.2z"/>
<path d="M32.9 190.9h3z"/>
<path d="M32.9 190.9h3.1z"/>
<path d="M32.8 190.9h3.2z"/>
<path d="M32.8 190.9l3.4 .1z"/>
<path d="M48.2 191h2.1z"/>
<path d="M40 191h3.7z"/>
<path d="M26.2 191h3.8z"/>
<path d="M51.1 189.7l1.2 1.3h-1.2z"/>
<path d="M51.1 189.7h1.2v1.3z"/>
<path d="M51.1 191h4.4z"/>
<path d="M39.9 191h3.9z"/>
<path d="M40 191h3.8z"/>
<path d="M32.8 191h3.5z"/>
<path d="M48.1 191h2.2z"/>
<path d="M26.2 191h3.9z"/>
<path d="M48 191h2.4z"/>
<path d="M48.1 191h2.3z"/>
<path d="M39.9 191h4z"/>
<path d="M26.2 191h4z"/>
<path d="M32.8 191h3.6z"/>
<path d="M47.9 191h2.5z"/>
<path d="M39.9 191h4.1z"/>
<path d="M26.2 191h4.1z"/>
<path d="M32.8 191h3.7z"/>
<path d="M39.9 191h4.2z"/>
<path d="M32.7 191h3.9z"/>
<path d="M47.8 191h2.6z"/>
<path d="M26.1 191h4.3z"/>
<path d="M51.1 191h4.5z"/>
<path d="M47.7 191h2.7z"/>
<path d="M39.9 191h4.3z"/>
<path d="M26.1 191h4.4z"/>
<path d="M47.7 191.1h2.7z"/>
<path d="M47.7 191l2.7 .1z"/>
<path d="M39.9 191l4.4 .1z"/>
<path d="M26.1 191l4.4 .1z"/>
<path d="M51.1 191l4.5 .1z"/>
<path d="M47.6 191.1h2.8z"/>
<path d="M39.9 191.1h4.4z"/>
<path d="M26.1 191.1h4.5z"/>
<path d="M32.7 191l4.2 .1h-4.2z"/>
<path d="M32.7 191h3.9l.3 .1z"/>
<path d="M47.3 191.3l.3-.2 2.8 .2z"/>
<path d="M47.6 191.1h2.8v.2z"/>
<path d="M39.9 191.1l4.7 .2h-4.7z"/>
<path d="M39.9 191.1h4.4l.3 .2z"/>
<path d="M26.1 191.1l4.8 .2h-4.8z"/>
<path d="M26.1 191.1h4.5l.3 .2z"/>
<path d="M32.7 191.1l4.7 .2h-4.7z"/>
<path d="M32.7 191.1h4.2l.5 .2z"/>
<path d="M47 191.5l.3-.2 3.1 .2z"/>
<path d="M47.3 191.3h3.1v.2z"/>
<path d="M39.9 191.3l5 .2h-5z"/>
<path d="M39.9 191.3h4.7l.3 .2z"/>
<path d="M26.1 191.3l5.1 .2h-5.1z"/>
<path d="M26.1 191.3h4.8l.3 .2z"/>
<path d="M32.7 191.3l5.1 .3h-5.1z"/>
<path d="M32.7 191.3h4.7l.4 .3z"/>
<path d="M47 191.5l3.4 .2h-3.6z"/>
<path d="M47 191.5h3.4v.2z"/>
<path d="M39.9 191.5l5.2 .2h-5.2z"/>
<path d="M39.9 191.5h5l.2 .2z"/>
<path d="M26.1 191.5l5.3 .2h-5.3z"/>
<path d="M26.1 191.5h5.1l.2 .2z"/>
<path d="M32.7 191.6l5.4 .4h-5.4z"/>
<path d="M32.7 191.6h5.1l.3 .4z"/>
<path d="M46.8 191.7l3.6 .3h-3.7z"/>
<path d="M46.8 191.7h3.6v.3z"/>
<path d="M39.9 191.7l5.4 .3h-5.4z"/>
<path d="M39.9 191.7h5.2l.2 .3z"/>
<path d="M26.1 191.7l5.4 .3h-5.4z"/>
<path d="M26.1 191.7h5.3l.1 .3z"/>
<path d="M46.7 192l3.7 .1z"/>
<path d="M39.9 192l5.4 .1z"/>
<path d="M26.1 192l5.5 .1z"/>
<path d="M46.6 192.1h3.8z"/>
<path d="M26.1 192.1h5.5z"/>
<path d="M39.9 192.1h5.4z"/>
<path d="M32.7 192l5.5 .1h-5.5z"/>
<path d="M32.7 192h5.4l.1 .1z"/>
<path d="M51.1 191.1l4.5 1h-4.5z"/>
<path d="M51.1 191.1h4.5v1z"/>
<path d="M51.1 192.1h4.5z"/>
<path d="M39.9 192.1l5.4 .1z"/>
<path d="M46.6 192.1l3.8 .1z"/>
<path d="M26.1 192.1l5.5 .1z"/>
<path d="M51.1 192.1l4.5 .1z"/>
<path d="M39.9 192.2h5.4z"/>
<path d="M35.9 192.1l2.4 .1z"/>
<path d="M46.6 192.2h3.8z"/>
<path d="M26.2 192.2h5.4z"/>
<path d="M51.1 192.2h4.4z"/>
<path d="M51.1 192.2h4.5z"/>
<path d="M46.6 192.2h3.7z"/>
<path d="M40 192.2h5.3z"/>
<path d="M46.6 192.2h1.5z"/>
<path d="M46.6 192.2h1.6z"/>
<path d="M43.7 192.2h1.6z"/>
<path d="M30 192.2h1.6z"/>
<path d="M51.1 192.2h4.3z"/>
<path d="M46.6 192.2l1.4 .1z"/>
<path d="M43.8 192.2l1.6 .1z"/>
<path d="M30.1 192.2l1.5 .1z"/>
<path d="M36.3 192.2l2.1 .1h-1.8z"/>
<path d="M36.3 192.2h2l.1 .1z"/>
<path d="M46.6 192.3h1.3z"/>
<path d="M46.6 192.3h1.4z"/>
<path d="M43.9 192.3h1.5z"/>
<path d="M30.2 192.3h1.4z"/>
<path d="M46.5 192.3l1.4 .1z"/>
<path d="M46.5 192.3h1.4z"/>
<path d="M44 192.3l1.4 .1z"/>
<path d="M30.3 192.3l1.3 .1z"/>
<path d="M36.6 192.3l1.8 .1z"/>
<path d="M46.5 192.4h1.4z"/>
<path d="M44 192.4h1.4z"/>
<path d="M30.3 192.4h1.4z"/>
<path d="M36.7 192.4l1.8 .1h-1.6z"/>
<path d="M36.7 192.4h1.7l.1 .1z"/>
<path d="M46.5 192.4l1.3 .1h-1.3z"/>
<path d="M46.5 192.4h1.4l-.1 .1z"/>
<path d="M44.1 192.4l1.3 .1h-1.3z"/>
<path d="M44.1 192.4h1.3v.1z"/>
<path d="M30.3 192.4l1.4 .1h-1.3z"/>
<path d="M30.3 192.4h1.4v.1z"/>
<path d="M46.5 192.5l1.3 .1h-1.3z"/>
<path d="M46.5 192.5h1.3v.1z"/>
<path d="M44.1 192.5l1.3 .1h-1.2z"/>
<path d="M44.1 192.5h1.3v.1z"/>
<path d="M30.4 192.5l1.3 .1h-1.3z"/>
<path d="M30.4 192.5h1.3v.1z"/>
<path d="M46.5 192.6l1.2 .1h-1.2z"/>
<path d="M46.5 192.6h1.3l-.1 .1z"/>
<path d="M44.2 192.6l1.2 .1h-1.2z"/>
<path d="M44.2 192.6h1.2v.1z"/>
<path d="M30.4 192.6l1.3 .1h-1.2z"/>
<path d="M30.4 192.6h1.3v.1z"/>
<path d="M46.5 192.7h1.2z"/>
<path d="M44.2 192.7h1.2z"/>
<path d="M30.5 192.7h1.2z"/>
<path d="M36.9 192.5l1.7 .2h-1.4z"/>
<path d="M36.9 192.5h1.6l.1 .2z"/>
<path d="M37.2 192.7l1.5 .1h-1.4z"/>
<path d="M37.2 192.7h1.4l.1 .1z"/>
<path d="M37.3 192.8l1.4 .2h-1.3z"/>
<path d="M37.3 192.8h1.4v.2z"/>
<path d="M37.4 193l1.4 .3h-1.2z"/>
<path d="M37.4 193h1.3l.1 .3z"/>
<path d="M37.6 193.3h1.2z"/>
<path d="M44.2 192.7l1.2 .7h-1.2z"/>
<path d="M44.2 192.7h1.2v.7z"/>
<path d="M30.5 192.7l1.2 .7h-1.2z"/>
<path d="M30.5 192.7h1.2v.7z"/>
<path d="M41 193.5h4.4z"/>
<path d="M41.3 193.4l4.1 .1z"/>
<path d="M27.2 193.5h4.5z"/>
<path d="M27.6 193.4l4.1 .1z"/>
<path d="M40.7 193.6l.3-.1 4.4 .1z"/>
<path d="M41 193.5h4.4v.1z"/>
<path d="M26.9 193.6l.3-.1 4.5 .1z"/>
<path d="M27.2 193.5h4.5v.1z"/>
<path d="M37.6 193.3l1.3 .4h-1.2z"/>
<path d="M37.6 193.3h1.2l.1 .4z"/>
<path d="M40.4 193.7l.3-.1 4.7 .1z"/>
<path d="M40.7 193.6h4.7v.1z"/>
<path d="M26.6 193.7l.3-.1 4.8 .1z"/>
<path d="M26.9 193.6h4.8v.1z"/>
<path d="M37.7 193.7l1.2 .1h-1.2z"/>
<path d="M37.7 193.7h1.2v.1z"/>
<path d="M40.1 194l.3-.3 5 .3z"/>
<path d="M40.4 193.7h5v.3z"/>
<path d="M26.4 194l.2-.3 5.1 .3z"/>
<path d="M26.6 193.7h5.1v.3z"/>
<path d="M37.7 193.8l1.2 .2h-1.2z"/>
<path d="M37.7 193.8h1.2v.2z"/>
<path d="M40.1 194l5.3 .3h-5.5z"/>
<path d="M40.1 194h5.3v.3z"/>
<path d="M26.4 194l5.3 .3h-5.5z"/>
<path d="M26.4 194h5.3v.3z"/>
<path d="M37.7 194l1.2 .3h-1.2z"/>
<path d="M37.7 194h1.2v.3z"/>
<path d="M37.7 194.3l1.2 .1h-1.2z"/>
<path d="M37.7 194.3h1.2v.1z"/>
<path d="M39.9 194.3l5.5 .3h-5.6z"/>
<path d="M39.9 194.3h5.5v.3z"/>
<path d="M26.2 194.3l5.5 .3h-5.7z"/>
<path d="M26.2 194.3h5.5v.3z"/>
<path d="M39.8 194.6h5.6h-5.7z"/>
<path d="M39.8 194.6h5.6z"/>
<path d="M26 194.6h5.7h-5.7z"/>
<path d="M26 194.6h5.7z"/>
<path d="M39.7 194.6l1.6 .1z"/>
<path d="M39.7 194.6h1.7z"/>
<path d="M26 194.6l1.5 .1z"/>
<path d="M26 194.6h1.6z"/>
<path d="M39.7 194.7h1.5z"/>
<path d="M39.7 194.7h1.6z"/>
<path d="M26 194.7h1.4z"/>
<path d="M26 194.7h1.5z"/>
<path d="M37.7 194.4l1.1 .4h-1.2z"/>
<path d="M37.7 194.4h1.2l-.1 .4z"/>
<path d="M39.7 194.7l1.4 .1z"/>
<path d="M26 194.7l1.3 .1z"/>
<path d="M37.6 194.8h1.2z"/>
<path d="M39.7 194.8l1.3 .1h-1.4z"/>
<path d="M39.7 194.8h1.4l-.1 .1z"/>
<path d="M26 194.8l1.2 .1h-1.3z"/>
<path d="M26 194.8h1.3l-.1 .1z"/>
<path d="M39.6 194.9h1.4z"/>
<path d="M25.9 194.9h1.3z"/>
<path d="M39.6 194.9l1.3 .1z"/>
<path d="M25.9 194.9l1.3 .1z"/>
<path d="M39.6 195l1.3 .1h-1.3z"/>
<path d="M39.6 195h1.3v.1z"/>
<path d="M25.9 195l1.2 .1h-1.2z"/>
<path d="M25.9 195h1.3l-.1 .1z"/>
<path d="M37.6 194.8l1.1 .3h-1.3z"/>
<path d="M37.6 194.8h1.2l-.1 .3z"/>
<path d="M39.6 195.1l1.3 .1h-1.3z"/>
<path d="M39.6 195.1h1.3v.1z"/>
<path d="M25.9 195.1l1.2 .1h-1.2z"/>
<path d="M25.9 195.1h1.2v.1z"/>
<path d="M39.6 195.2h1.3z"/>
<path d="M25.9 195.2h1.2z"/>
<path d="M51.1 192.2l1.2 3.1h-1.2z"/>
<path d="M51.1 192.2h1.2v3.1z"/>
<path d="M51.1 195.3h1.2z"/>
<path d="M37.4 195.1l1.3 .2h-1.4z"/>
<path d="M37.4 195.1h1.3v.2z"/>
<path d="M39.6 195.2l1.3 .1z"/>
<path d="M25.9 195.2l1.2 .1z"/>
<path d="M51.1 195.3l1.2 .1h-1.2z"/>
<path d="M51.1 195.3h1.2v.1z"/>
<path d="M37.3 195.3l1.3 .1h-1.4z"/>
<path d="M37.3 195.3h1.4l-.1 .1z"/>
<path d="M39.6 195.3l1.3 .1h-1.3z"/>
<path d="M39.6 195.3h1.3v.1z"/>
<path d="M25.9 195.3l1.2 .1h-1.2z"/>
<path d="M25.9 195.3h1.2v.1z"/>
<path d="M51.1 195.4l1.3 .1h-1.3z"/>
<path d="M51.1 195.4h1.2l.1 .1z"/>
<path d="M39.6 195.4l1.3 .1h-1.3z"/>
<path d="M39.6 195.4h1.3v.1z"/>
<path d="M25.9 195.4l1.3 .1h-1.3z"/>
<path d="M25.9 195.4h1.2l.1 .1z"/>
<path d="M51.1 195.5h1.3h-1.3z"/>
<path d="M51.1 195.5h1.3z"/>
<path d="M39.6 195.5l1.4 .1z"/>
<path d="M25.9 195.5l1.3 .1z"/>
<path d="M39.6 195.6h1.4z"/>
<path d="M25.9 195.6h1.3z"/>
<path d="M36.9 195.6l.3-.2 1.3 .2z"/>
<path d="M37.2 195.4h1.4l-.1 .2z"/>
<path d="M51.1 195.5l1.4 .1h-1.4z"/>
<path d="M51.1 195.5h1.3l.1 .1z"/>
<path d="M51.1 195.6h1.4z"/>
<path d="M39.6 195.6l1.5 .1h-1.4z"/>
<path d="M39.6 195.6h1.4l.1 .1z"/>
<path d="M25.9 195.6l1.4 .1h-1.3z"/>
<path d="M25.9 195.6h1.3l.1 .1z"/>
<path d="M51.1 195.6l1.4 .1z"/>
<path d="M36.7 195.7l.2-.1 1.5 .1z"/>
<path d="M36.9 195.6h1.6l-.1 .1z"/>
<path d="M51.2 195.7h1.4z"/>
<path d="M39.7 195.7l1.5 .1z"/>
<path d="M26 195.7l1.4 .1z"/>
<path d="M51.2 195.7l1.5 .1z"/>
<path d="M39.7 195.8h1.6z"/>
<path d="M26 195.8h1.5z"/>
<path d="M36.6 195.8l.1-.1 1.7 .1z"/>
<path d="M36.7 195.7h1.7v.1z"/>
<path d="M51.2 195.8h1.6z"/>
<path d="M51.2 195.8h1.7z"/>
<path d="M51.2 195.8h4.3z"/>
<path d="M44.2 194.6l1.2 1.2h-1.2z"/>
<path d="M44.2 194.6h1.2v1.2z"/>
<path d="M39.7 195.8h1.7z"/>
<path d="M30.5 194.6l1.2 1.2h-1.2z"/>
<path d="M30.5 194.6h1.2v1.2z"/>
<path d="M26 195.8h1.6z"/>
<path d="M51.2 195.8l4.4 .1z"/>
<path d="M51.2 195.9h4.4z"/>
<path d="M39.7 195.8l5.7 .1h-5.6z"/>
<path d="M39.7 195.8h5.7v.1z"/>
<path d="M26 195.8l5.7 .1h-5.7z"/>
<path d="M26 195.8h5.7v.1z"/>
<path d="M36.3 195.9l.3-.1 1.7 .1z"/>
<path d="M36.6 195.8h1.8l-.1 .1z"/>
<path d="M35.9 196h2.3z"/>
<path d="M36.3 195.9h2z"/>
<path d="M32.7 192.1l1.2 3.9h-1.2z"/>
<path d="M32.7 192.1h1.2v3.9z"/>
<path d="M32.7 196l5.4 .1h-5.4z"/>
<path d="M32.7 196h5.5l-.1 .1z"/>
<path d="M39.8 195.9l5.6 .3h-5.5z"/>
<path d="M39.8 195.9h5.6v.3z"/>
<path d="M26 195.9l5.7 .3h-5.5z"/>
<path d="M26 195.9h5.7v.3z"/>
<path d="M51.2 195.9l4.4 .4h-4.2z"/>
<path d="M51.2 195.9h4.4v.4z"/>
<path d="M32.7 196.1l5.1 .4h-5.1z"/>
<path d="M32.7 196.1h5.4l-.3 .4z"/>
<path d="M39.9 196.2l5.5 .3h-5.3z"/>
<path d="M39.9 196.2h5.5v.3z"/>
<path d="M26.2 196.2l5.5 .3h-5.3z"/>
<path d="M26.2 196.2h5.5v.3z"/>
<path d="M51.4 196.3l4.2 .2h-4z"/>
<path d="M51.4 196.3h4.2v.2z"/>
<path d="M40.1 196.5l5.3 .2h-5z"/>
<path d="M40.1 196.5h5.3v.2z"/>
<path d="M26.4 196.5l5.3 .2h-5.1z"/>
<path d="M26.4 196.5h5.3v.2z"/>
<path d="M32.7 196.5l4.7 .3h-4.7z"/>
<path d="M32.7 196.5h5.1l-.4 .3z"/>
<path d="M51.6 196.5l4 .3h-3.7z"/>
<path d="M51.6 196.5h4v.3z"/>
<path d="M40.4 196.7l5 .2h-4.7z"/>
<path d="M40.4 196.7h5v.2z"/>
<path d="M26.6 196.7l5.1 .2h-4.8z"/>
<path d="M26.6 196.7h5.1v.2z"/>
<path d="M51.9 196.8l3.7 .1h-3.4z"/>
<path d="M51.9 196.8h3.7v.1z"/>
<path d="M46.5 192.7l1.2 4.3h-1.2z"/>
<path d="M46.5 192.7h1.2v4.3z"/>
<path d="M40.7 196.9l4.7 .1z"/>
<path d="M26.9 196.9l4.8 .1z"/>
<path d="M52.2 196.9l3.4 .1z"/>
<path d="M32.7 196.8l4.2 .2h-4.2z"/>
<path d="M32.7 196.8h4.7l-.5 .2z"/>
<path d="M46.5 197h1.2z"/>
<path d="M40.8 197h4.6z"/>
<path d="M27.1 197h4.6z"/>
<path d="M52.3 197h3.3z"/>
<path d="M40.9 197h4.5z"/>
<path d="M52.4 197h3.2z"/>
<path d="M27.2 197h4.5z"/>
<path d="M41 197h4.4z"/>
<path d="M52.5 197h3.1z"/>
<path d="M52.5 197l3.1 .1z"/>
<path d="M46.5 197l1.2 .1z"/>
<path d="M46.5 197.1h1.2z"/>
<path d="M41.1 197l4.3 .1z"/>
<path d="M41.1 197h4.3z"/>
<path d="M27.3 197l4.4 .1z"/>
<path d="M52.6 197.1h3z"/>
<path d="M41.2 197.1h4.2z"/>
<path d="M27.4 197.1h4.2z"/>
<path d="M27.4 197.1h4.3z"/>
<path d="M52.6 197.1h2.9z"/>
<path d="M46.5 197.1h1.1z"/>
<path d="M46.6 197.1h1z"/>
<path d="M27.5 197.1h4.1z"/>
<path d="M41.3 197.1h4z"/>
<path d="M41.3 197.1h4.1z"/>
<path d="M52.7 197.1h2.8z"/>
<path d="M27.6 197.1h4z"/>
<path d="M52.8 197.1h2.7z"/>
<path d="M52.9 197.1h2.6z"/>
<path d="M32.7 197l3.7 .1h-3.7z"/>
<path d="M32.7 197h4.2l-.5 .1z"/>
<path d="M32.7 197.1l3.2 .1z"/>
<path d="M32.7 197.1h3.7z"/>
<path d="M32.7 197.2l1.2 2.6h-1.2z"/>
<path d="M32.7 197.2h1.2v2.6z"/>
<path d="M32.7 199.8h1.2z"/>
<path d="M32.8 199.8h1.1z"/>
<path d="M32.8 199.8l1.1 .1z"/>
<path d="M32.8 199.9h1.1z"/>
<path d="M32.8 199.9h1z"/>
<path d="M32.9 199.9h.9z"/>
</g>
<text font-size="9.5" x="155.9" y="70.2">OP</text>
<g font-size="8.3">
<text x="150.9" y="69.6">T</text>
<text x="168.7" y="71.3">-</text>
</g>
<text font-size="7.1" x="145.7" y="68.5">S</text>
<g font-size="3.8">
<text x="80.6" y="189.7">model name</text>
<text x="137.2" y="189.3">product type</text>
<text x="186.8" y="189.7">file modification date</text>
<text x="243.8" y="189.7">unit of measurement</text>
<text x="76.7" y="200.8">BUZZSTOP-MKIII</text>
<text x="130.6" y="200.4">RJ45 modular splitter</text>
<text x="195.9" y="200.8">2017-08-07</text>
<text x="259.3" y="200.8">mm</text>
</g>
<text font-size="3.3" x="82.2" y="54.7">PASSIVE STEREO SIGNAL CONVERTOR &amp; GROUND ISOLATOR</text>
<g font-size="2.1">
<text x="100.4" y="145.5">LEFT CHANNEL</text>
<text x="209.6" y="145.5">RIGHT CHANNEL</text>
</g>
<g font-size="1.3">
<text x="75" y="145.4">HIGH LEVEL INPUT</text>
<text x="88.6" y="145.4">-&gt;</text>
<text x="92.3" y="145.4">COM</text>
<text x="184.2" y="145.4">HIGH LEVEL INPUT</text>
<text x="197.8" y="145.4">-&gt;</text>
<text x="201.5" y="145.4">COM</text>
</g>
<g font-size="1.2">
<text x="139" y="117.3">IN</text>
<text x="151.1" y="117.4">OUT</text>
<text x="69.3" y="124.5">8Ohm</text>
<text x="75" y="124.5">1KW</text>
<text x="77.1" y="120.1">HIGH LEVEL INPUT</text>
<text x="78.8" y="124.5">600W</text>
<text x="83.1" y="124.5">120W</text>
<text x="83.1" y="122.6">TEL</text>
<text x="91.4" y="120.1">INPUT</text>
<text x="91.4" y="121.8">BALANCED</text>
<text x="91.9" y="124.5">LINE</text>
<text x="96" y="124.5">CHASSIS</text>
<text x="101.6" y="121.8">BALANCED</text>
<text x="103.4" y="120.1">OUTPUT</text>
<text x="103.7" y="124.5">LINE</text>
<text x="133.6" y="123.8">L</text>
<text x="159.4" y="123.8">L</text>
<text x="178.5" y="124.5">8Ohm</text>
<text x="184.2" y="124.5">1KW</text>
<text x="186.3" y="120.1">HIGH LEVEL INPUT</text>
<text x="188" y="124.5">600W</text>
<text x="192.3" y="124.5">120W</text>
<text x="192.3" y="122.6">TEL</text>
<text x="200.6" y="120.1">INPUT</text>
<text x="200.6" y="121.8">BALANCED</text>
<text x="201.1" y="124.5">LINE</text>
<text x="205.1" y="124.5">CHASSIS</text>
<text x="210.8" y="121.8">BALANCED</text>
<text x="212.6" y="120.1">OUTPUT</text>
<text x="212.9" y="124.5">LINE</text>
<text x="69.3" y="126.4">8Ohm</text>
<text x="75" y="126.4">8Ohm</text>
<text x="79.6" y="126.4">8Ohm 8Ohm</text>
<text x="90.4" y="127.6">+</text>
<text x="92.1" y="126.4">0dB</text>
<text x="94.2" y="127.5">-</text>
<text x="97.8" y="126.4">GND</text>
<text x="103.1" y="127.5">-</text>
<text x="103.9" y="126.4">0dB</text>
<text x="107.2" y="127.6">+</text>
<text x="116.5" y="130.7">HIGH</text>
<text x="121.9" y="130.7">LINE</text>
<text x="126.8" y="130.7">TEL.</text>
<text x="163.9" y="130.7">HIGH</text>
<text x="169.3" y="130.7">LINE</text>
<text x="174.2" y="130.7">TEL.</text>
<text x="178.5" y="126.4">8Ohm</text>
<text x="184.2" y="126.4">8Ohm</text>
<text x="188.7" y="126.4">8Ohm 8Ohm</text>
<text x="199.6" y="127.6">+</text>
<text x="201.2" y="126.4">0dB</text>
<text x="203.4" y="127.5">-</text>
<text x="207" y="126.4">GND</text>
<text x="212.3" y="127.5">-</text>
<text x="213.1" y="126.4">0dB</text>
<text x="216.3" y="127.6">+</text>
<text x="133.6" y="136">R</text>
<text x="159.4" y="136">R</text>
<text x="115.9" y="139.7">INPUT LEVEL SELECTOR</text>
<text x="163.2" y="139.7">INPUT LEVEL SELECTOR</text>
</g>
</svg>
